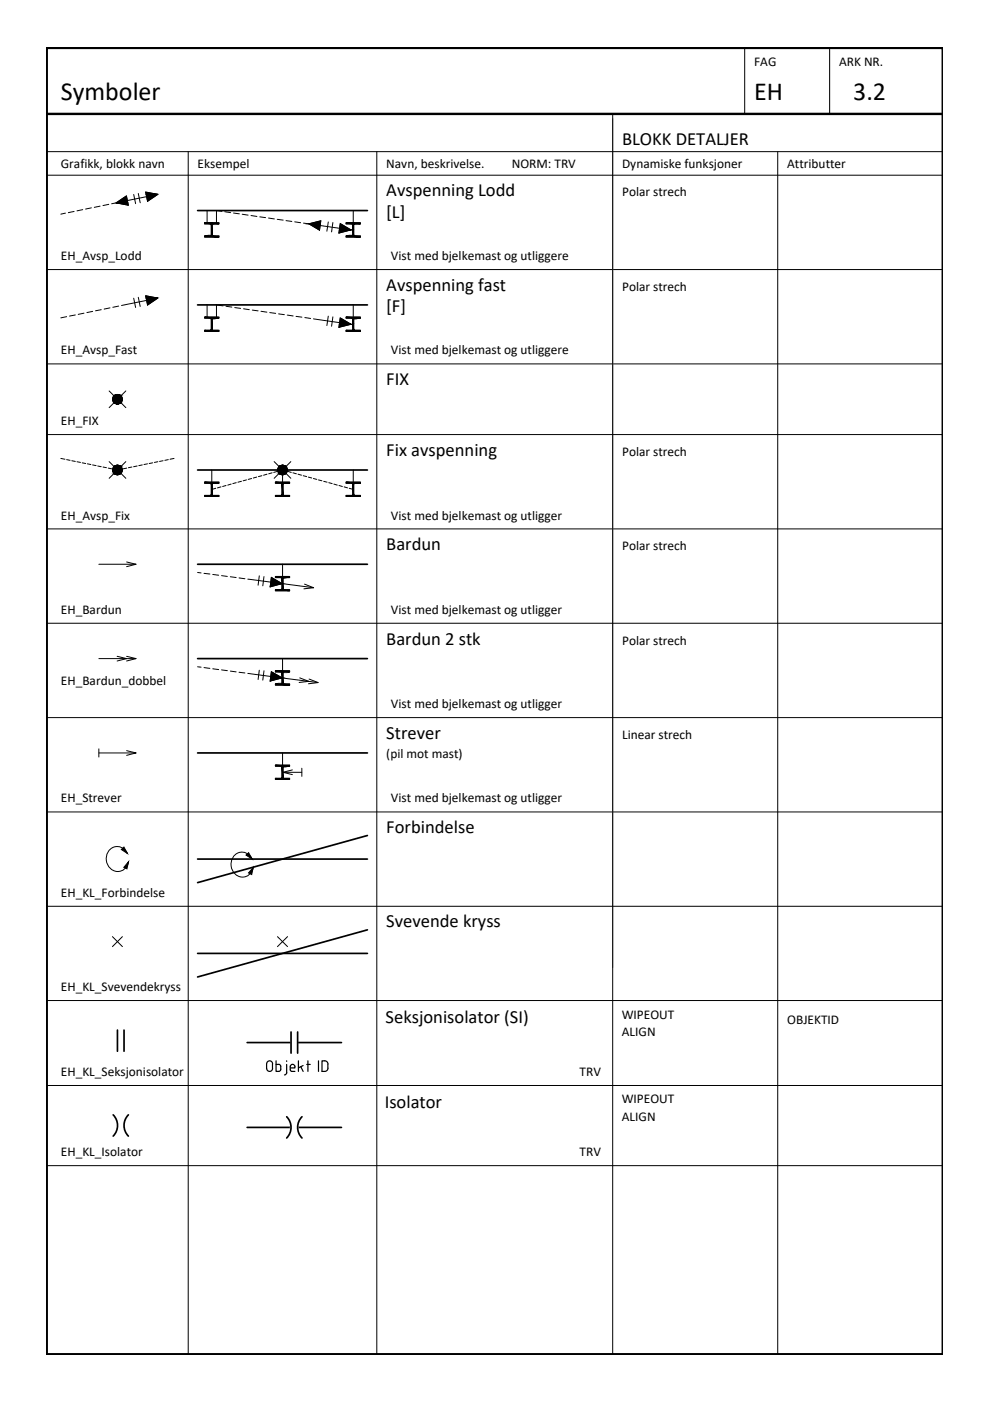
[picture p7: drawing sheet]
<svg xmlns="http://www.w3.org/2000/svg" width="210mm" height="297mm" viewBox="0 0 210 297" stroke-linecap="round" stroke-linejoin="round" font-family="sans-serif">
<!-- layer: JBTEH_Komponenter -->
<g fill="none" stroke="#000" stroke-width=".21">
<path d="M13.9 45.2l-1 .2M15.7 44.8l-1.2 .3M17.5 44.5l-1.2 .2M19.4 44.1l-1.3 .2M21.2 43.7l-1.2 .3M23.1 43.3l-1.3 .3M24.6 43l2.2-1.4 .4 1.9zM24.6 43l-.9 .2M28.3 41.2l.5 2M29.3 41l.4 2M30.9 40.7l2.6 .5-2.2 1.5zM31.1 41.7l-4.1 .8"/>
<path d="M45.9 44.6l1.1 .2M47.7 44.9l1.2 .2M49.5 45.2l1.2 .1M51.4 45.4l1.2 .2M53.2 45.7l1.3 .2M55.1 46l1.2 .1M56.9 46.2l1.3 .2M58.8 46.5l1.2 .2M60.6 46.8l1.3 .1M62.5 47l1.2 .2M64.4 47.3l1.1 .2M65.5 47.5l2.5-.7-.3 2z"/>
<path d="M67.9 47.8l4.1 .6M69.6 47.1l-.3 1.9M70.6 47.2l-.3 2M72.1 47.4l2.3 1.3-2.5 .7zM14.1 67.1l-1.2 .3M16 66.8l-1.3 .2M17.8 66.4l-1.2 .3M19.6 66l-1.2 .3M21.5 65.7l-1.2 .2M23.3 65.3l-1.2 .2M25.2 64.9l-1.3 .3M28.3 63.2l.5 2"/>
<path d="M29.3 63l.4 2M30.9 62.7l2.6 .5-2.2 1.5zM31.1 63.7l-5.3 1.1M45.9 64.6l1.4 .3M47.9 64.9l1.3 .2M49.8 65.2l1.2 .2M51.6 65.5l1.3 .2M53.5 65.7l1.2 .2M55.3 66l1.3 .2M57.2 66.3l1.2 .1M59.1 66.5l1.2 .2M60.9 66.8l1.3 .2"/>
<path d="M62.8 67.1l1.2 .1M64.6 67.3l1.3 .2M66.5 67.6l5.5 .8M69.6 67l-.3 2M70.6 67.2l-.3 2M72.1 67.4l2.3 1.3-2.5 .7zM12.9 97.2l.9 .2M14.1 97.5l.8 .1M15.2 97.7l.8 .1M16.3 97.9l.8 .1M17.4 98.1l.8 .2M18.5 98.3l.8 .2"/>
<path d="M19.6 98.6l.8 .1M20.7 98.8l.8 .2M21.9 99l.7 .2M23 99.3l.7 .1M23.1 82.9l3.6 3.5M23.1 97.9l3.6 3.5M24.1 99.5l.8 .2 .9-.2M26.7 82.9l-3.6 3.5M26.7 97.9l-3.6 3.5M26.9 99.3l-.8 .1M28 99l-.8 .2M29.1 98.8l-.8 .2"/>
<path d="M30.2 98.6l-.8 .1M31.3 98.3l-.8 .2M32.4 98.1l-.8 .2M33.5 97.9l-.8 .1M34.6 97.7l-.8 .1M35.7 97.5l-.7 .1M36.9 97.2l-.8 .2M58.1 97.9l3.6 3.5M58.8 99.9l-.8 .3M59.1 99.9l.8-.2 .8 .2M61 99.9l.8 .3M61.7 97.9l-3.6 3.5"/>
<path d="M21 119.6h7.8M26.8 119.1l2 .5-2 .5M45.7 103.5l-.7 .2M46.8 103.2l-.7 .2M47.9 102.9l-.7 .2M49 102.6l-.7 .2M50.1 102.3l-.7 .2M51.2 102l-.8 .2M52.3 101.7l-.8 .2M53.3 101.5l-.7 .1M54.4 101.2l-.7 .1M55.5 100.9l-.7 .1"/>
<path d="M56.6 100.5l-.7 .3M57.7 100.2l-.7 .3M62.1 100.2l.7 .3M63.2 100.5l.7 .3M64.3 100.9l.7 .1M65.4 101.2l.7 .1M66.4 101.5l.8 .1M67.5 101.7l.7 .2M68.6 102l.7 .2M69.7 102.3l.7 .2M70.8 102.6l.7 .2M71.9 102.9l.7 .2"/>
<path d="M73 103.2l.7 .2M74 103.5l.8 .2M21 139.6h7.8M24.8 139.1l2 .5-2 .5M26.8 139.1l2 .5-2 .5M41.9 121.4l.7 .1M43.3 121.6l1.2 .1M45.1 121.8l1.3 .2M47 122l1.2 .2M48.8 122.3l1.3 .1M50.7 122.5l1.2 .2M52.5 122.8l4.9 .6"/>
<path d="M55 122.1l-.3 2M56 122.2l-.3 2M57.5 122.4l2.3 1.3-2.5 .7zM60 123.8l6.5 .8M64.6 123.8l1.9 .8-2.1 .2M21 159.6h7.8M21 158.8v1.7M26.8 159.2l2 .4-2 .5M41.9 141.4l.7 .1M43.3 141.5l1.2 .2M45.1 141.8l1.3 .2M47 142l1.2 .2"/>
<path d="M48.8 142.3l1.3 .2M50.7 142.5l1.2 .2M52.5 142.8l4.9 .6M55 142.1l-.3 2M56 142.2l-.3 2M57.5 142.4l2.3 1.3-2.5 .7zM60 143.8l7.4 .9M63.5 143.7l2 .8-2.1 .2M65.5 144l1.9 .7-2 .3M60 163.7h4M62 163.2l-2 .5 2 .5M64 162.9v1.7"/>
<path d="M23.8 198.6l2.2 2.1M26 198.6l-2.2 2.1M27 180.9a2.36 2.36 0 0 0-2.9-1.3 2.36 2.36 0 0 0-1.5 2.9 2.36 2.36 0 0 0 2.2 2.3 2.36 2.36 0 0 0 2.5-2.1M53.5 182.1a2.36 2.36 0 0 0-3-1.3 2.36 2.36 0 0 0-1.5 2.8 2.36 2.36 0 0 0 2.2 2.4 2.36 2.36 0 0 0 2.5-2.1M58.8 198.6l2.2 2.1M61 198.6l-2.2 2.1"/>
<circle cx="24.9" cy="99.6" r="1.01"/>
<circle cx="24.9" cy="84.6" r="1.01"/>
<circle cx="59.9" cy="99.6" r="1.01"/>
</g>
<g fill="#000" stroke="#000" stroke-width=".21">
<path d="M24.7 85.6h.4zM24.8 83.7h.2zM24.8 98.7h.2zM59.8 98.7h.2zM24.7 100.6h.4zM59.7 100.6h.4zM25.7 180.1l.6-.5 .7 1.4zM27.2 182.7l-.3 1.5-.6-.3zM52.2 181.3l.5-.5 .8 1.3zM53.7 183.9l-.3 1.5-.7-.3z"/>
<path d="M24.6 43l2.2-1.4 .3 1.4zM24.6 43l2.6 .5-.1-.5z"/>
<path d="M30.9 40.7l2.6 .5h-2.5zM31 41.2l.3 1.5 2.2-1.5z"/>
<path d="M65.5 47.5l2.5-.7-.1 .7zM65.5 47.5l2.2 1.3 .2-1.3z"/>
<path d="M72.1 47.4l2.3 1.3h-2.4zM72 48.7l-.1 .7 2.5-.7z"/>
<path d="M30.9 62.7l2.6 .5h-2.5zM31 63.2l.3 1.5 2.2-1.5z"/>
<path d="M72.1 67.4l2.3 1.3h-2.4zM72 68.7l-.1 .7 2.5-.7z"/>
<path d="M24.7 85.6h.3zM24.8 85.6h.2z"/>
<path d="M24.8 83.7h.3zM24.7 83.7h.4z"/>
<path d="M24.8 98.7h.3zM24.7 98.7h.4z"/>
<path d="M24.7 83.7h.5zM24.6 83.7h.6z"/>
<path d="M24.7 98.7h.5zM24.6 98.7h.6z"/>
<path d="M24.6 83.7h.7zM24.5 83.7h.8z"/>
<path d="M24.6 85.6h.6zM24.6 85.6h.5z"/>
<path d="M24.6 98.7h.7zM24.5 98.7h.8z"/>
<path d="M24.5 83.7l.9 .1zM24.4 83.8h1z"/>
<path d="M24.5 85.6h.8zM24.5 85.6h.7z"/>
<path d="M24.5 98.7l.9 .1zM24.4 98.8h1z"/>
<path d="M24.4 83.8h1.1zM24.3 83.8h1.2z"/>
<path d="M24.4 85.5h1zM24.4 85.5l.9 .1z"/>
<path d="M24.4 98.8h1.1zM24.3 98.8h1.2z"/>
<path d="M24.3 83.8l1.3 .1zM24.2 83.9h1.4z"/>
<path d="M24.3 85.5h1.2zM24.3 85.5h1.1z"/>
<path d="M24.3 98.8l1.3 .1zM24.2 98.9h1.4z"/>
<path d="M24.2 83.9h1.4zM24.2 83.9h1.4z"/>
<path d="M24.2 85.4h1.4zM24.2 85.4l1.3 .1z"/>
<path d="M24.2 98.9l1.4 .1zM24.2 99h1.4z"/>
<path d="M24.2 83.9l1.5 .1zM24.2 83.9l1.5 .1z"/>
<path d="M24.2 85.3h1.4zM24.2 85.3l1.4 .1z"/>
<path d="M24.2 99h1.5zM24.1 99h1.6z"/>
<path d="M24.1 84l1.6 .1zM24.1 84l1.6 .1z"/>
<path d="M24.1 85.3h1.6zM24.1 85.3h1.5z"/>
<path d="M24.1 99l1.6 .1zM24.1 99l1.6 .1z"/>
<path d="M24.1 84.1l1.7 .1zM24.1 84.1l1.7 .1z"/>
<path d="M24.1 85.2h1.6zM24.1 85.2l1.6 .1z"/>
<path d="M24.1 99.1l1.7 .1zM24.1 99.1l1.7 .1z"/>
<path d="M24 84.2l1.8 .1zM24 84.2l1.8 .1z"/>
<path d="M24 85.1h1.8zM24 85.1l1.7 .1z"/>
<path d="M24 99.2l1.8 .1zM24 99.2l1.8 .1z"/>
<path d="M24 84.3l1.9 .1zM24 84.3l1.9 .1h-2z"/>
<path d="M24 85h1.8zM24 85l1.8 .1z"/>
<path d="M24 99.3l1.9 .1zM24 99.3l1.9 .1z"/>
<path d="M23.9 84.4l2 .1zM23.9 84.4l2 .1z"/>
<path d="M23.9 84.9h2zM23.9 84.9l1.9 .1z"/>
<path d="M23.9 99.4l2 .1zM23.9 99.4l2 .1h-2z"/>
<path d="M23.9 99.9h2zM23.9 99.9l1.9 .1z"/>
<path d="M23.9 84.5l2 .1zM23.9 84.5l2 .1h-2z"/>
<path d="M23.9 84.6h2zM23.9 84.6h2z"/>
<path d="M23.9 84.6l2 .2zM23.9 84.6l2 .2z"/>
<path d="M23.9 84.8h2zM23.9 84.8h2z"/>
<path d="M23.9 84.8h2zM23.9 84.8l2 .1z"/>
<path d="M23.9 99.5h2zM23.9 99.5h2z"/>
<path d="M23.9 99.5l2 .2zM23.9 99.5l2 .2z"/>
<path d="M23.9 99.7h2zM23.9 99.7h2z"/>
<path d="M23.9 99.7l2 .1zM23.9 99.7l2 .1z"/>
<path d="M23.9 99.8h2zM23.9 99.8l2 .1z"/>
<path d="M59.8 98.7h.3zM59.7 98.7h.4z"/>
<path d="M59.7 98.7h.5zM59.6 98.7h.6z"/>
<path d="M59.6 98.7h.7zM59.5 98.7h.8z"/>
<path d="M59.5 98.7l.9 .1zM59.4 98.8h1z"/>
<path d="M59.4 98.8h1.1zM59.3 98.8h1.2z"/>
<path d="M59.3 98.8l1.2 .1zM59.3 98.9h1.2z"/>
<path d="M59.3 98.9l1.3 .1zM59.2 99h1.4z"/>
<path d="M59.2 99h1.5zM59.1 99h1.6z"/>
<path d="M59.1 99l1.6 .1zM59.1 99l1.6 .1z"/>
<path d="M59.1 99.1l1.7 .1zM59.1 99.1l1.7 .1z"/>
<path d="M59 99.2l1.8 .1zM59 99.2l1.8 .1z"/>
<path d="M59 99.3l1.9 .1zM59 99.3l1.9 .1z"/>
<path d="M58.9 99.4l2 .1zM58.9 99.4l2 .1h-2z"/>
<path d="M58.9 99.9h2zM58.9 99.9l1.9 .1z"/>
<path d="M58.9 99.5h2zM58.9 99.5h2z"/>
<path d="M58.9 99.5l2 .2zM58.9 99.5l2 .2z"/>
<path d="M58.9 99.7l2 .1zM58.9 99.7l2 .1z"/>
<path d="M58.9 99.8h2zM58.9 99.8l2 .1z"/>
<path d="M58.9 99.7h2zM58.9 99.7h2z"/>
<path d="M24.7 100.6h.3zM24.8 100.6h.2z"/>
<path d="M24.6 100.6h.6zM24.6 100.6h.5z"/>
<path d="M24.5 100.6h.8zM24.5 100.6h.7z"/>
<path d="M24.4 100.5h1zM24.4 100.5l.9 .1z"/>
<path d="M24.3 100.5h1.2zM24.3 100.5h1.1z"/>
<path d="M24.2 100.4h1.4zM24.2 100.4l1.3 .1z"/>
<path d="M24.2 100.3h1.4zM24.2 100.3l1.4 .1z"/>
<path d="M24.1 100.3h1.6zM24.1 100.3h1.5z"/>
<path d="M24.1 100.2h1.6zM24.1 100.2l1.6 .1z"/>
<path d="M24 100.1h1.8zM24 100.1l1.7 .1z"/>
<path d="M24 100h1.8zM24 100l1.8 .1z"/>
<path d="M59.7 100.6h.3zM59.8 100.6h.2z"/>
<path d="M59.6 100.6h.6zM59.6 100.6h.5z"/>
<path d="M59.5 100.6h.8zM59.5 100.6h.7z"/>
<path d="M59.4 100.5h1zM59.4 100.5l.9 .1z"/>
<path d="M59.3 100.5h1.2zM59.3 100.5h1.1z"/>
<path d="M59.3 100.4h1.2zM59.3 100.4l1.2 .1z"/>
<path d="M59.2 100.3h1.4zM59.2 100.3l1.3 .1z"/>
<path d="M59.1 100.3h1.6zM59.1 100.3h1.5z"/>
<path d="M59.1 100.2h1.6zM59.1 100.2l1.6 .1z"/>
<path d="M59 100.1h1.8zM59 100.1l1.7 .1z"/>
<path d="M59 100h1.8zM59 100l1.8 .1z"/>
<path d="M57.5 122.4l2.3 1.3h-2.4zM57.4 123.7l-.1 .7 2.5-.7z"/>
<path d="M57.5 142.4l2.3 1.3h-2.4zM57.4 143.7l-.1 .7 2.5-.7z"/>
</g>
<!-- layer: RAMME SYMBOLER -->
<g fill="none" stroke="#000" stroke-width=".21">
<path d="M157.9 10.2v14M175.9 10.2v14M9.9 32.2h190M9.9 37.1h190M39.9 32.2v254.9M79.9 32.2v254.9M129.9 24.2v262.9M164.9 32.2v254.9M9.9 57.2h190M9.9 77.2h190M9.9 92.1h190M9.9 112.1h190"/>
<path d="M9.9 132.1h190M9.9 152.1h190M9.9 172.1h190M9.9 192.2h190M9.9 212.1h190M9.9 230.1h190M9.9 247.1h190"/>
</g>
<!-- layer: 0 -->
<path d="M129.9 25.1v180" fill="none" stroke="#808080" stroke-width=".21"/>
<!-- layer: RAMME -->
<path d="M9.9 10.2h190v276.9h-190zM9.9 24.2h190" fill="none" stroke="#000" stroke-width=".51"/>
<!-- layer: 0 -->
<path d="M41.9 44.6h36M41.9 64.6h36M41.9 99.7h36M41.9 119.6h36M41.9 139.6h36M41.9 159.6h36M77.9 177.1l-36 10M41.9 182.1h36M77.9 197.1l-36 10M41.9 202.1h36" fill="none" stroke="#000" stroke-width=".36"/>
<!-- layer: JBTEH_KL_Utligger -->
<path d="M43.9 44.6v2.6M45.9 44.6v2.6M74.9 44.6v2.6M43.9 64.6v2.6M45.9 64.6v2.6M74.9 64.6v2.6M44.9 99.7v2.5M59.9 99.7v2.5M74.9 99.7v2.5M59.9 119.6v2.6M59.9 139.6v2.6M59.9 159.6v2.6" fill="none" stroke="#000" stroke-width=".21"/>
<!-- layer: JBTEH_KTL_Sort -->
<path d="M52.4 221h20M52.4 239h20" fill="none" stroke="#000" stroke-width=".36"/>
<!-- layer: JBTEH_KL_Mast_staal -->
<g fill="#000" stroke="#000" stroke-width=".21">
<path d="M44.8 50h.2zM74.8 50h.2zM44.8 70h.2zM74.7 70h.4zM74.8 70h.2zM59.7 105.1h.4zM59.8 102.5h.2zM59.7 125h.4zM59.7 145h.4zM59.8 145h.2zM59.7 165h.4zM59.8 165h.2z"/>
<path d="M44.8 47.6h.2zM44.8 47.6h.2z"/>
<path d="M44.8 47.6l.2 2.3v-2.3zM44.8 47.6l.2 2.3h-.2z"/>
<path d="M44.8 49.9h.2zM44.8 49.9h.2zM44.8 49.9h.2zM44.8 49.9h.2z"/>
<path d="M44.8 49.9l.2 .1zM44.8 49.9l.2 .1zM44.8 50h.2zM44.8 50h.2z"/>
<path d="M44.8 47.5h.2zM44.8 47.5h.2z"/>
<path d="M44.8 47.5h.2zM44.8 47.5l.2 .1z"/>
<path d="M44.8 50h.2zM44.8 50h.2zM44.8 50h.2z"/>
<path d="M44.8 50h.2zM44.8 50h.2zM44.8 50h.2zM44.8 50h.2z"/>
<path d="M44.8 47.5h.2zM44.8 47.5h.2z"/>
<path d="M44.8 50h.2zM44.8 50h.2zM44.8 50h.2zM44.8 50h.2z"/>
<path d="M44.8 47.5h.2zM44.8 47.5h.2z"/>
<path d="M44.8 50h.3zM44.7 50h.4z"/>
<path d="M44.7 47.5h.4zM44.7 47.5h.3z"/>
<path d="M44.7 50h.4zM44.7 50h.4zM44.7 50h.4zM44.7 50h.4z"/>
<path d="M44.7 47.5h.4zM44.7 47.5h.4z"/>
<path d="M44.7 50h.4zM44.7 50h.4zM44.7 50h.4zM44.7 50h.4z"/>
<path d="M44.7 47.5h.4zM44.7 47.5h.4z"/>
<path d="M44.7 50h.4zM44.7 50h.4z"/>
<path d="M44.7 47.5h.4zM44.7 47.5h.4z"/>
<path d="M43.4 47.2l3 .3v-.3zM43.4 47.2l3 .3h-3z"/>
<path d="M43.4 50l3 .2v-.2zM43.4 50l3 .2h-3z"/>
<path d="M74.8 47.6l.2 2.3v-2.3zM74.8 47.6l.2 2.3h-.2z"/>
<path d="M74.8 49.9h.2zM74.8 49.9h.2zM74.8 49.9h.2zM74.8 49.9h.2z"/>
<path d="M74.8 47.5h.2zM74.8 47.5h.2z"/>
<path d="M74.8 47.5l.2 .1zM74.8 47.5l.2 .1z"/>
<path d="M74.8 47.6h.2zM74.8 47.6h.2z"/>
<path d="M74.8 49.9l.2 .1zM74.8 49.9l.2 .1zM74.8 50h.2z"/>
<path d="M74.8 50h.2zM74.8 50h.2z"/>
<path d="M74.8 47.5h.2zM74.8 47.5h.2z"/>
<path d="M74.8 50h.2zM74.8 50h.2z"/>
<path d="M74.8 50h.2zM74.8 50h.2z"/>
<path d="M74.7 47.5h.3zM74.7 47.5h.3z"/>
<path d="M74.8 50h.2zM74.8 50h.2z"/>
<path d="M74.8 50h.2zM74.8 50h.2z"/>
<path d="M74.7 47.5h.4zM74.7 47.5h.3z"/>
<path d="M74.7 50h.4zM74.7 50h.4z"/>
<path d="M74.7 50h.4zM74.7 50h.4z"/>
<path d="M74.7 47.5h.4zM74.7 47.5h.4z"/>
<path d="M74.7 50h.4zM74.7 50h.4z"/>
<path d="M74.7 50h.4zM74.7 50h.4z"/>
<path d="M74.7 50h.4zM74.7 50h.4zM74.7 50h.4zM74.7 50h.4z"/>
<path d="M74.7 47.5h.4zM74.7 47.5h.4z"/>
<path d="M74.7 50h.4zM74.7 50h.4z"/>
<path d="M74.7 47.5h.4zM74.7 47.5h.4z"/>
<path d="M73.4 47.2l3 .3v-.3zM73.4 47.2l3 .3h-3z"/>
<path d="M73.4 50l3 .2v-.2zM73.4 50l3 .2h-3z"/>
<path d="M44.8 67.6h.2zM44.8 67.6h.2z"/>
<path d="M44.8 67.6l.2 2.3v-2.3zM44.8 67.6l.2 2.3h-.2z"/>
<path d="M44.8 69.9h.2zM44.8 69.9h.2z"/>
<path d="M44.8 69.9h.2zM44.8 69.9h.2z"/>
<path d="M44.8 69.9l.2 .1zM44.8 69.9l.2 .1zM44.8 70h.2zM44.8 70h.2z"/>
<path d="M44.8 67.5h.2zM44.8 67.5h.2z"/>
<path d="M44.8 67.5h.2zM44.8 67.5l.2 .1z"/>
<path d="M44.8 70h.2zM44.8 70h.2zM44.8 70h.2z"/>
<path d="M44.8 70h.2zM44.8 70h.2zM44.8 70h.2zM44.8 70h.2z"/>
<path d="M44.8 67.5h.2zM44.8 67.5h.2z"/>
<path d="M44.8 70h.2zM44.8 70h.2zM44.8 70h.2zM44.8 70h.2z"/>
<path d="M44.8 67.5h.2zM44.8 67.5h.2z"/>
<path d="M44.8 70h.3zM44.7 70h.4z"/>
<path d="M44.7 67.5h.4zM44.7 67.5h.3z"/>
<path d="M44.7 70h.4zM44.7 70h.4zM44.7 70h.4zM44.7 70h.4z"/>
<path d="M44.7 67.5h.4zM44.7 67.5h.4z"/>
<path d="M44.7 70h.4zM44.7 70h.4zM44.7 70h.4zM44.7 70h.4z"/>
<path d="M44.7 67.5h.4zM44.7 67.5h.4z"/>
<path d="M44.7 70h.4zM44.7 70h.4z"/>
<path d="M44.7 67.4h.4zM44.7 67.4l.4 .1z"/>
<path d="M43.4 67.2l3 .2v-.2zM43.4 67.2l3 .2h-3z"/>
<path d="M43.4 70l3 .3v-.3zM43.4 70l3 .3h-3z"/>
<path d="M74.8 67.6l.2 2.3v-2.3zM74.8 67.6l.2 2.3h-.2z"/>
<path d="M74.8 69.9h.2zM74.8 69.9h.2z"/>
<path d="M74.8 67.5h.2zM74.8 67.5h.2z"/>
<path d="M74.8 67.5l.2 .1zM74.8 67.5l.2 .1z"/>
<path d="M74.8 67.6h.2zM74.8 67.6h.2z"/>
<path d="M74.8 69.9h.2zM74.8 69.9h.2z"/>
<path d="M74.8 69.9l.2 .1zM74.8 69.9l.2 .1zM74.8 70h.2z"/>
<path d="M74.8 70h.2zM74.8 70h.2z"/>
<path d="M74.8 67.5h.2zM74.8 67.5h.2z"/>
<path d="M74.8 70h.2zM74.8 70h.2z"/>
<path d="M74.8 70h.2zM74.8 70h.2z"/>
<path d="M74.7 67.5h.3zM74.7 67.5h.3z"/>
<path d="M74.8 70h.2zM74.8 70h.2z"/>
<path d="M74.8 70h.2zM74.8 70h.2z"/>
<path d="M74.7 67.5h.4zM74.7 67.5h.3z"/>
<path d="M74.7 70h.4zM74.7 70h.4z"/>
<path d="M74.7 70h.4zM74.7 70h.4z"/>
<path d="M74.7 70h.4zM74.7 70h.4zM74.7 70h.4z"/>
<path d="M74.7 67.5h.4zM74.7 67.5h.4z"/>
<path d="M74.7 70h.4zM74.7 70h.4zM74.7 70h.4zM74.7 70h.4z"/>
<path d="M74.7 67.5h.4zM74.7 67.5h.4z"/>
<path d="M74.7 70h.4zM74.7 70h.4z"/>
<path d="M74.7 67.4h.4zM74.7 67.4l.4 .1z"/>
<path d="M73.4 67.2l3 .2v-.2zM73.4 67.2l3 .2h-3z"/>
<path d="M73.4 70l3 .3v-.3zM73.4 70l3 .3h-3z"/>
<path d="M44.8 102.6h.2zM44.8 102.6h.2z"/>
<path d="M44.8 102.6l.2 2.3v-2.3zM44.8 102.6l.2 2.3h-.2z"/>
<path d="M44.8 104.9h.2zM44.8 104.9h.2z"/>
<path d="M44.8 104.9h.2zM44.8 104.9h.2z"/>
<path d="M44.8 102.5l.2 .1zM44.8 102.5l.2 .1z"/>
<path d="M44.8 102.6h.2zM44.8 102.6h.2z"/>
<path d="M44.8 104.9l.2 .1zM44.8 104.9l.2 .1z"/>
<path d="M44.8 105h.2zM44.8 105h.2z"/>
<path d="M44.8 102.5h.2zM44.8 102.5h.2z"/>
<path d="M44.8 105h.2zM44.8 105h.2z"/>
<path d="M44.8 102.5h.2zM44.8 102.5h.2z"/>
<path d="M44.8 105h.3zM44.8 105h.3z"/>
<path d="M44.7 102.5h.4zM44.7 102.5h.3z"/>
<path d="M44.7 105h.4zM44.7 105h.4z"/>
<path d="M44.7 102.4h.4zM44.7 102.4l.4 .1z"/>
<path d="M44.7 105l.4 .1zM44.7 105.1h.4z"/>
<path d="M44.7 102.4h.4zM44.7 102.4h.4z"/>
<path d="M44.7 105.1h.4zM44.7 105.1h.4z"/>
<path d="M44.7 102.4h.4zM44.7 102.4h.4z"/>
<path d="M43.4 102.2l3 .2v-.2zM43.4 102.2l3 .2h-3z"/>
<path d="M43.4 105.1l3 .1v-.1zM43.4 105.1l3 .1h-3z"/>
<path d="M59.8 102.6h.2zM59.8 102.6h.2z"/>
<path d="M59.8 102.6h.2zM59.8 102.6h.2z"/>
<path d="M59.8 102.6l.2 2.3v-2.3zM59.8 102.6l.2 2.3h-.2z"/>
<path d="M59.8 104.9h.2zM59.8 104.9h.2zM59.8 104.9h.2zM59.8 104.9h.2z"/>
<path d="M59.8 104.9h.2zM59.8 104.9h.2zM59.8 104.9h.2zM59.8 104.9h.2z"/>
<path d="M59.8 104.9l.2 .1zM59.8 104.9l.2 .1z"/>
<path d="M59.8 102.5h.2zM59.8 102.5l.2 .1z"/>
<path d="M59.8 105h.2zM59.8 105h.2z"/>
<path d="M59.8 102.5h.2zM59.8 102.5h.2z"/>
<path d="M59.8 105h.2zM59.8 105h.2z"/>
<path d="M59.8 105h.2zM59.8 105h.2zM59.8 105h.2zM59.8 105h.2z"/>
<path d="M59.8 105h.3zM59.8 105h.3zM59.7 105h.4zM59.7 105h.4z"/>
<path d="M59.7 102.5h.4zM59.7 102.5h.3zM59.8 102.5h.2z"/>
<path d="M59.7 105h.4zM59.7 105h.4z"/>
<path d="M59.7 102.4h.4zM59.7 102.4l.4 .1z"/>
<path d="M59.7 105h.4zM59.7 105h.4z"/>
<path d="M59.7 105l.4 .1zM59.7 105l.4 .1zM59.7 105.1h.4z"/>
<path d="M59.7 102.4h.4zM59.7 102.4h.4z"/>
<path d="M59.7 105.1h.4zM59.7 105.1h.4z"/>
<path d="M59.7 102.4h.4zM59.7 102.4h.4z"/>
<path d="M58.4 102.2l3 .2v-.2zM58.4 102.2l3 .2h-3z"/>
<path d="M58.4 105.1l3 .1v-.1zM58.4 105.1l3 .1h-3z"/>
<path d="M74.8 102.6l.2 2.3v-2.3zM74.8 102.6l.2 2.3h-.2z"/>
<path d="M74.8 104.9h.2zM74.8 104.9h.2z"/>
<path d="M74.8 102.5l.2 .1zM74.8 102.5l.2 .1z"/>
<path d="M74.8 102.6h.2zM74.8 102.6h.2z"/>
<path d="M74.8 102.6h.2zM74.8 102.6h.2z"/>
<path d="M74.8 104.9h.2zM74.8 104.9h.2z"/>
<path d="M74.8 104.9l.2 .1zM74.8 104.9l.2 .1z"/>
<path d="M74.8 105h.2zM74.8 105h.2z"/>
<path d="M74.8 102.5h.2zM74.8 102.5h.2z"/>
<path d="M74.8 105h.2zM74.8 105h.2z"/>
<path d="M74.7 102.5h.3zM74.7 102.5h.3z"/>
<path d="M74.7 105h.4zM74.7 105h.4z"/>
<path d="M74.7 102.5h.4zM74.7 102.5h.3z"/>
<path d="M74.7 105h.4zM74.7 105h.4z"/>
<path d="M74.7 102.4h.4zM74.7 102.4l.4 .1z"/>
<path d="M74.7 105l.4 .1zM74.7 105l.4 .1z"/>
<path d="M74.7 102.4h.4zM74.7 102.4h.4z"/>
<path d="M74.7 105.1h.4zM74.7 105.1h.4z"/>
<path d="M74.7 102.4h.4zM74.7 102.4h.4z"/>
<path d="M73.4 102.2l3 .2v-.2zM73.4 102.2l3 .2h-3z"/>
<path d="M73.4 105.1l3 .1v-.1zM73.4 105.1l3 .1h-3z"/>
<path d="M59.8 122.5l.2 .1zM59.8 122.5l.2 .1z"/>
<path d="M59.8 122.6h.2zM59.8 122.6h.2z"/>
<path d="M59.8 122.6l.2 2.3v-2.3zM59.8 122.6l.2 2.3h-.2z"/>
<path d="M59.8 124.9h.2zM59.8 124.9h.2zM59.8 124.9h.2zM59.8 124.9h.2z"/>
<path d="M59.8 124.9h.2zM59.8 124.9h.2zM59.8 124.9h.2zM59.8 124.9h.2z"/>
<path d="M59.8 124.9l.2 .1zM59.8 124.9l.2 .1zM59.8 125h.2zM59.8 125h.2z"/>
<path d="M59.8 122.5h.2zM59.8 122.5h.2z"/>
<path d="M59.8 125h.2zM59.8 125h.2z"/>
<path d="M59.8 122.5h.2zM59.8 122.5h.2z"/>
<path d="M59.8 122.5h.2zM59.8 122.5h.2z"/>
<path d="M59.8 125h.2zM59.8 125h.2zM59.8 125h.2zM59.8 125h.2z"/>
<path d="M59.8 125h.3zM59.7 125h.4z"/>
<path d="M59.7 122.5h.4zM59.7 122.5h.3z"/>
<path d="M59.7 125h.4zM59.7 125h.4z"/>
<path d="M59.7 125h.4zM59.7 125h.4z"/>
<path d="M59.7 122.4h.4zM59.7 122.4l.4 .1z"/>
<path d="M59.7 125h.4zM59.7 125h.4z"/>
<path d="M59.7 125h.4zM59.7 125h.4zM59.7 125h.4z"/>
<path d="M59.7 122.4h.4zM59.7 122.4h.4z"/>
<path d="M59.7 125l.4 .1zM59.7 125l.4 .1z"/>
<path d="M59.7 122.4h.4zM59.7 122.4h.4z"/>
<path d="M58.4 122.2l3 .2v-.2zM58.4 122.2l3 .2h-3z"/>
<path d="M58.4 125.1l3 .1v-.1zM58.4 125.1l3 .1h-3z"/>
<path d="M59.8 142.5l.2 .1zM59.8 142.5l.2 .1z"/>
<path d="M59.8 142.6h.2zM59.8 142.6h.2z"/>
<path d="M59.8 142.6l.2 2.3v-2.3zM59.8 142.6l.2 2.3h-.2z"/>
<path d="M59.8 144.9h.2zM59.8 144.9h.2zM59.8 144.9h.2zM59.8 144.9h.2z"/>
<path d="M59.8 144.9h.2zM59.8 144.9h.2zM59.8 144.9h.2zM59.8 144.9h.2z"/>
<path d="M59.8 144.9l.2 .1zM59.8 144.9l.2 .1zM59.8 145h.2zM59.8 145h.2z"/>
<path d="M59.8 142.5h.2zM59.8 142.5h.2z"/>
<path d="M59.8 145h.2zM59.8 145h.2zM59.8 145h.2z"/>
<path d="M59.8 142.5h.2zM59.8 142.5h.2z"/>
<path d="M59.8 142.5h.2zM59.8 142.5h.2z"/>
<path d="M59.8 145h.2zM59.8 145h.2z"/>
<path d="M59.8 145h.3zM59.7 145h.4zM59.7 145h.4zM59.7 145h.4z"/>
<path d="M59.7 142.5h.4zM59.7 142.5h.3z"/>
<path d="M59.7 145h.4zM59.7 145h.4z"/>
<path d="M59.7 142.5h.4zM59.7 142.5h.4z"/>
<path d="M59.7 145h.4zM59.7 145h.4z"/>
<path d="M59.7 145h.4zM59.7 145h.4zM59.7 145h.4z"/>
<path d="M59.7 142.5h.4zM59.7 142.5h.4z"/>
<path d="M59.7 145h.4zM59.7 145h.4z"/>
<path d="M59.7 142.5h.4zM59.7 142.5h.4z"/>
<path d="M58.4 142.2l3 .3v-.3zM58.4 142.2l3 .3h-3z"/>
<path d="M58.4 145l3 .2v-.2zM58.4 145l3 .2h-3z"/>
<path d="M59.8 162.5l.2 .1zM59.8 162.5l.2 .1z"/>
<path d="M59.8 162.6h.2zM59.8 162.6h.2z"/>
<path d="M59.8 162.6l.2 2.3v-2.3zM59.8 162.6l.2 2.3h-.2z"/>
<path d="M59.8 164.9h.2zM59.8 164.9h.2z"/>
<path d="M59.8 164.9h.2zM59.8 164.9h.2z"/>
<path d="M59.8 164.9l.2 .1zM59.8 164.9l.2 .1zM59.8 165h.2zM59.8 165h.2z"/>
<path d="M59.8 165h.2zM59.8 165h.2zM59.8 165h.2zM59.8 165h.2z"/>
<path d="M59.8 162.5h.2zM59.8 162.5h.2z"/>
<path d="M59.8 165h.2zM59.8 165h.2zM59.8 165h.2z"/>
<path d="M59.8 162.5h.2zM59.8 162.5h.2z"/>
<path d="M59.8 162.5h.2zM59.8 162.5h.2z"/>
<path d="M59.8 165h.2zM59.8 165h.2z"/>
<path d="M59.8 165h.3zM59.7 165h.4zM59.7 165h.4zM59.7 165h.4z"/>
<path d="M59.7 162.5h.4zM59.7 162.5h.3z"/>
<path d="M59.7 165h.4zM59.7 165h.4z"/>
<path d="M59.7 162.5h.4zM59.7 162.5h.4z"/>
<path d="M59.7 165h.4zM59.7 165h.4z"/>
<path d="M59.7 165h.4zM59.7 165h.4zM59.7 165h.4z"/>
<path d="M59.7 162.5h.4zM59.7 162.5h.4z"/>
<path d="M59.7 165h.4zM59.7 165h.4z"/>
<path d="M59.7 162.4h.4zM59.7 162.4l.4 .1z"/>
<path d="M58.4 162.2l3 .2v-.2zM58.4 162.2l3 .2h-3z"/>
<path d="M58.4 165l3 .2v-.2zM58.4 165l3 .2h-3z"/>
</g>
<g fill="none" stroke="#000" stroke-width=".25">
<path d="M45.1 47.5h1.3v-.3h-3v.3h1.4v2.4l-.1 .1h-1.3v.2h3v-.2h-1.3M45.1 47.4l-.1 .2v2.3l.1 .1M74.8 47.6v2.3M74.8 47.6l-.1-.1h-1.3v-.3h3v.3l-1.2-.1-.2 .2v2.4h1.4v.2h-3v-.2h1.3l.1-.1M44.8 69.9l-.1 .1h-1.3v.3h3v-.3h-1.3M45 69.9l.1 .1M45.1 67.4h1.3v-.2h-3v.2l1.4 .1v2.4M45.1 67.4l-.1 .2v2.3M74.8 67.6v2.3M74.8 69.9l-.1 .1h-1.3v.3h3v-.3h-1.3l-.1-.1M74.8 67.6l-.1-.2h-1.3v-.2h3v.2l-1.4 .1v2.4M44.7 102.4h-1.3v-.2h3v.2h-1.3"/>
<path d="M44.7 102.4l.1 .2M44.8 102.6v2.4l-1.4 .1v.1h3v-.1h-1.3M45 102.6v2.3l.1 .2M45.1 102.4l-.1 .2M59.7 102.4h-1.3v-.2h3v.2h-1.3M59.7 102.4l.1 .2M59.8 102.6v2.3M59.8 104.9l-.1 .2M60 102.6v2.4l1.4 .1v.1h-3v-.1h1.3M60.2 102.4l-.2 .2M74.7 102.4h-1.3v-.2h3v.2h-1.3M74.7 102.4l.1 .2"/>
<path d="M74.8 102.6v2.3M75 102.6v2.4l1.4 .1v.1h-3v-.1h1.3l.1-.2M75.2 102.4l-.2 .2M59.7 122.4h-1.3v-.2h3v.2h-1.3l-.1 .2v2.4l1.4 .1v.1h-3v-.1h1.3M59.7 122.4l.1 .2M59.8 122.6v2.3M59.8 124.9l-.1 .2M59.7 142.5h-1.3v-.3h3v.3h-1.3l-.1 .1v2.4h1.4v.2h-3v-.2h1.3M59.7 142.4l.1 .2M59.8 142.6v2.3M59.8 144.9l-.1 .1M59.7 162.4h-1.3v-.2h3v.2h-1.3l-.1 .2"/>
<path d="M59.7 162.4l.1 .2M59.8 162.6v2.3M59.8 164.9l-.1 .1M60 162.6v2.4h1.4v.2h-3v-.2h1.3"/>
</g>
<!-- layer: -Wipeoutframe -->
<path d="M24.9 219.4v2.5M61.7 219.8v2.5" fill="none" stroke="#fff" stroke-width=".21"/>
<g fill="#fff" stroke="#fff" stroke-width=".21">
<path d="M26.3 219.4l-1.4 2.5h1.4zM24.9 219.4h1.4l-1.4 2.5z"/>
<path d="M24.8 239.6l1.5-1 .2 1zM24.9 238.6l-.1 1 1.5-1z"/>
<path d="M24.8 237.6h1.7l-1.6 1zM24.9 238.6h1.4l.2-1z"/>
<path d="M63.1 219.8l-1.4 2.5h1.4zM61.7 219.8h1.4l-1.4 2.5z"/>
<path d="M61.5 240.1l1.6-1.1 .2 1.1zM61.7 239l-.2 1.1 1.6-1.1z"/>
<path d="M61.5 238h1.8l-1.6 1zM61.7 239h1.4l.2-1z"/>
</g>
<!-- layer: JBTEH_Komponenter -->
<path d="M24.9 218.4v4.5M26.3 218.4v4.5M61.7 218.8v4.5M63.1 218.8v4.5M24 236.4a3.2 3.2 0 0 1 0 4.5M27.2 236.4a3.2 3.2 0 0 0 0 4.5M60.8 236.8a3.2 3.2 0 0 1 0 4.5M64 236.8a3.2 3.2 0 0 0 0 4.5" fill="none" stroke="#000" stroke-width=".36"/>
<!-- layer: JBTEH_ATT_OBJEKTID -->
<g fill="none" stroke="#000" stroke-width=".25">
<path d="M56.5 225.6v.9M56.5 225.5a.62 .62 0 0 1 .7-.6 .62 .62 0 0 1 .6 .6v1a.61 .61 0 0 1-.6 .7 .61 .61 0 0 1-.7-.7M58.5 224.9v2.3l.8-.1 .2-.4M58.5 225.7h.6M59.1 225.7l.4 .2v.2M59.5 226.1v.6M60.8 225.7v1.7l-.2 .4-.3 .1M60.8 224.9v.1M61.5 226.4h1a.52 .52 0 0 0-.3-.7 .52 .52 0 0 0-.7 .5l.1 .8 .3 .2h.6M63.3 224.9v2.3M63.8 226.2l.5 1M64.3 225.9l-1 .5"/>
<path d="M65 225.7h.8M65.3 224.9v2.3M67.5 224.9v2.3M68.3 224.9h.6a.65 .65 0 0 1 .6 .7v.9a.69 .69 0 0 1-.6 .7h-.6z"/>
</g>
<g font-size="5.5">
<text x="12.9" y="21.1">Symboler</text>
<text x="159.9" y="21.1">EH</text>
<text x="180.9" y="21.1">3.2</text>
</g>
<g font-size="3.9">
<text x="131.9" y="30.6">BLOKK DETALJER</text>
<text x="81.9" y="41.7">Avspenning Lodd</text>
<text x="81.9" y="46.1">[L]</text>
<text x="81.9" y="61.6">Avspenning fast</text>
<text x="81.9" y="66.1">[F]</text>
<text x="81.9" y="81.6">FIX</text>
<text x="81.9" y="96.6">Fix avspenning</text>
<text x="81.9" y="116.6">Bardun</text>
<text x="81.9" y="136.7">Bardun 2 stk</text>
<text x="81.9" y="156.6">Strever</text>
<text x="81.9" y="176.6">Forbindelse</text>
<text x="81.9" y="196.6">Svevende kryss</text>
<text x="81.8" y="216.9">Seksjonisolator (SI)</text>
<text x="81.6" y="234.8">Isolator</text>
</g>
<g font-size="2.8">
<text x="159.9" y="13.9">FAG</text>
<text x="177.9" y="13.9">ARK NR.</text>
<text x="12.9" y="35.6">Grafikk, blokk navn</text>
<text x="41.9" y="35.6">Eksempel</text>
<text x="81.9" y="35.6">Navn, beskrivelse.</text>
<text x="108.5" y="35.6">NORM: TRV</text>
<text x="131.9" y="35.6">Dynamiske funksjoner</text>
<text x="166.9" y="35.6">Attributter</text>
<text x="131.9" y="41.7">Polar strech</text>
<text x="12.9" y="55.1">EH_Avsp_Lodd</text>
<text x="82.9" y="55.1">Vist med bjelkemast og utliggere</text>
<text x="131.9" y="61.6">Polar strech</text>
<text x="12.9" y="75.1">EH_Avsp_Fast</text>
<text x="82.9" y="75.1">Vist med bjelkemast og utliggere</text>
<text x="12.9" y="90.1">EH_FIX</text>
<text x="131.9" y="96.6">Polar strech</text>
<text x="12.9" y="110.2">EH_Avsp_Fix</text>
<text x="82.9" y="110.2">Vist med bjelkemast og utligger</text>
<text x="131.9" y="116.6">Polar strech</text>
<text x="12.9" y="130.2">EH_Bardun</text>
<text x="82.9" y="130.2">Vist med bjelkemast og utligger</text>
<text x="131.9" y="136.7">Polar strech</text>
<text x="12.9" y="145.1">EH_Bardun_dobbel</text>
<text x="82.9" y="150.1">Vist med bjelkemast og utligger</text>
<text x="81.9" y="160.6">(pil mot mast)</text>
<text x="131.9" y="156.6">Linear strech</text>
<text x="12.9" y="170.1">EH_Strever</text>
<text x="82.9" y="170.1">Vist med bjelkemast og utligger</text>
<text x="12.9" y="190.1">EH_KL_Forbindelse</text>
<text x="12.9" y="210.1">EH_KL_Svevendekryss</text>
<text x="131.8" y="216">WIPEOUT</text>
<text x="131.9" y="219.8">ALIGN</text>
<text x="166.9" y="217.1">OBJEKTID</text>
<text x="12.9" y="228.1">EH_KL_Seksjonisolator</text>
<text x="122.9" y="228.1">TRV</text>
<text x="131.8" y="234">WIPEOUT</text>
<text x="131.9" y="237.8">ALIGN</text>
<text x="12.9" y="245.1">EH_KL_Isolator</text>
<text x="122.9" y="245.1">TRV</text>
</g>
</svg>
